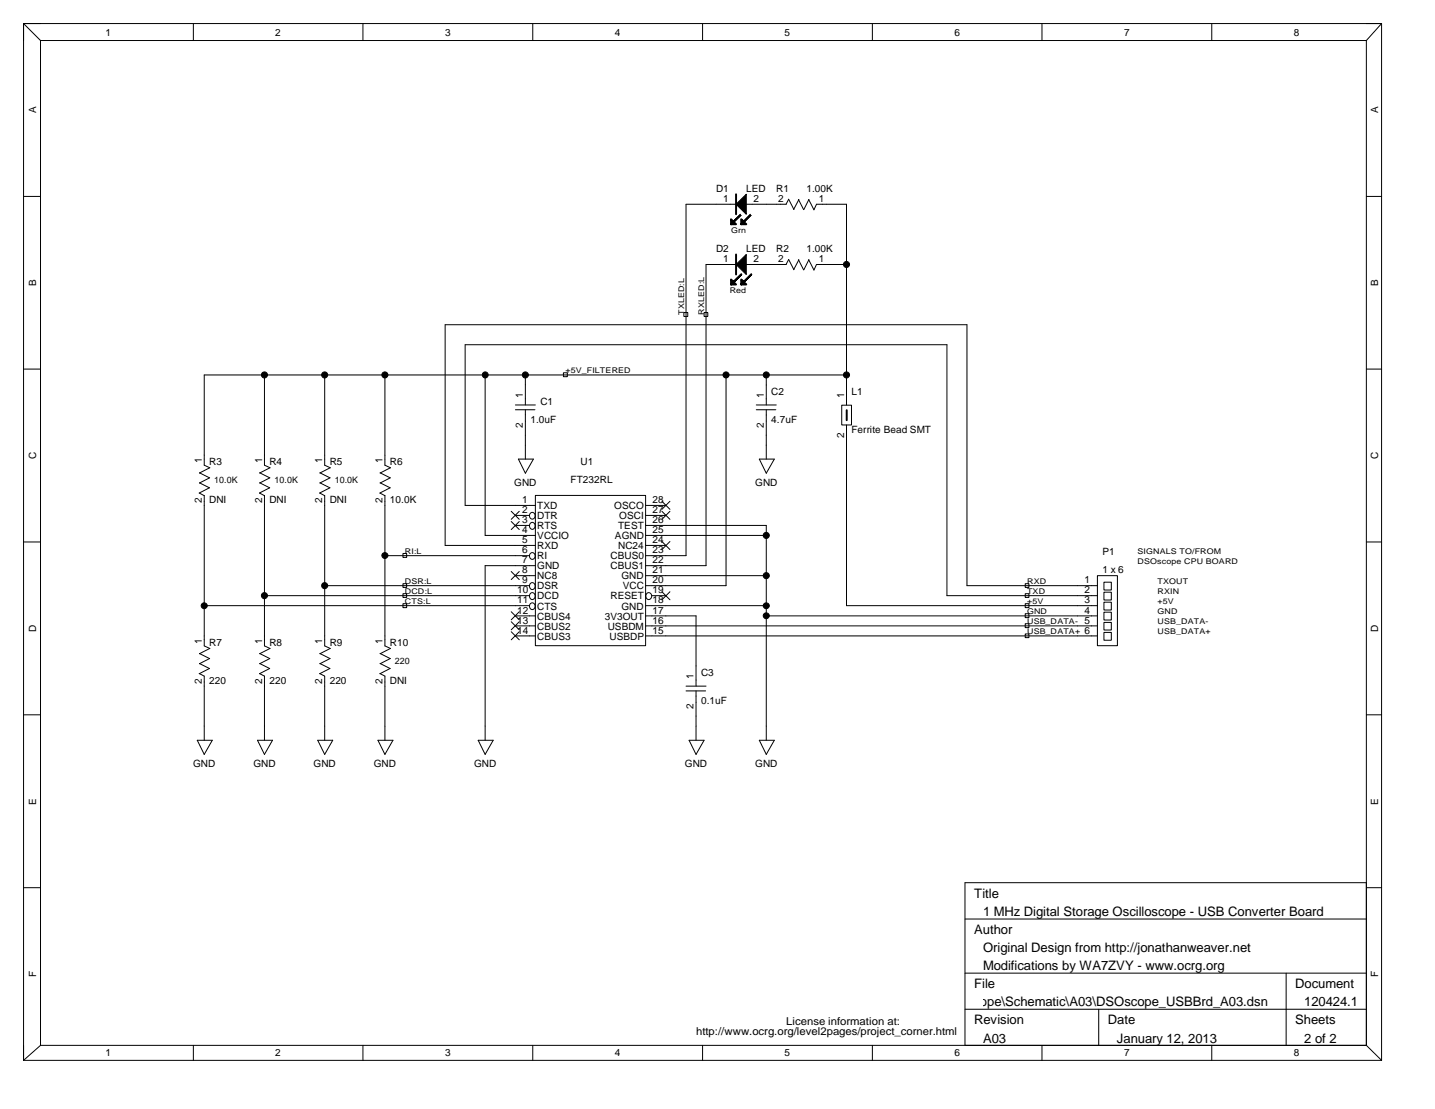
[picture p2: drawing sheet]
<svg xmlns="http://www.w3.org/2000/svg" width="279mm" height="216mm" viewBox="0 0 279 216" stroke-linecap="round" stroke-linejoin="round" font-family="sans-serif">
<g fill="none" stroke="#000" stroke-width=".19">
<path d="M4.6 4.6h264.4M4.6 4.6v201.8M4.6 4.6l3.3 3.3M7.9 7.9h258.1M7.9 7.9v195.6M37.6 4.6v3.3M70.7 4.6v3.3M103.7 4.6v3.3M136.8 4.6v3.3M169.9 4.6v3.3M202.9 4.6v3.3M235.9 4.6v3.3"/>
<path d="M266 7.9v195.6M269 4.6v201.8M269 4.6l-3 3.3M4.6 38.2h3.3M143.3 39.8l2-2v3.9zM143.3 39.8h-9.7v68.4h-7.9M145.3 39.8h7.8M153 39.8l.6-1 1 2M155.5 38.8l1 2M155.5 38.8l-1 2M157.5 38.8l1 2M157.5 38.8l-1 2"/>
<path d="M266 38.2h3M143.3 51.5l2-2v3.9zM143.3 51.5h-5.8v58.6h-11.8M145.3 51.5h7.8M153 51.5l.6-1 1 2M155.5 50.6l1 1.9M155.5 50.6l-1 1.9M157.5 50.6l1 2 .5-1.1h5.8M157.5 50.6l-1 1.9M158.5 40.9l.5-1.1h5.8v39M4.6 71.9h3.3M51.5 73v17.6l1.1 .5-2 1"/>
<path d="M63.2 73v17.6l1.1 .5M74.9 73v17.6l1.1 .5M94.5 73v31.2h9.7M100.3 78.8h3.9M100.3 79.8h3.9M102.3 73v5.8M102.3 79.8v9.6M109.7 72.6h.8v.7h-.8zM133.2 60.8h.7v.8h-.7zM137.1 60.8h.7v.8h-.7zM141.4 73v41h-15.7M147.2 78.8h3.9"/>
<path d="M147.2 79.8h3.9M149.2 73v5.8M149.2 79.8v9.6M163.9 78.9h1.9v3.8h-1.9zM164.8 73h-125v17.6l1.1 .5M266 71.9h3M38.8 94l2 1-2 1 1 .5M38.8 92l2 1M39.8 96.4v29.3l1.1 .6M40.8 93l-2 1M40.8 91.1l-2 1M50.6 94l1.9 1-2 1 1 .5"/>
<path d="M50.6 92l1.9 1M51.5 96.4v29.3l1.1 .6-2 1M52.5 93l-1.9 1M62.3 94l1.9 1-2 1 1 .5M62.3 92l2 1-2 1M63.2 96.4v29.3l1.1 .6M64.3 91.1l-2 1M74 94l2 1-2 1 .9 .5M74 92l2 1-2 1M74.9 96.4v29.3l1.1 .6M76 91.1l-2 1M99.5 99.5l1.6 1.6"/>
<path d="M100.9 89.4h3l-1.6 2.7zM101.1 99.5l-1.6 1.6M103.2 99.9a.59 .59 0 0 1 .8 .1 .59 .59 0 0 1 0 .8 .59 .59 0 0 1-.8 .1 .8 .8 0 0 1 0-1zM104.2 96.4h21.5v29.3h-21.5zM104.2 98.4h-13.6v-31.3h93.8v48.9h29.3M125.7 98.4h3.9M128.9 99.5l1.5 1.6M128.9 97.6l1.5 1.6M130.4 99.5l-1.5 1.6M130.4 97.6l-1.5 1.6M147.8 89.4h3l-1.6 2.7zM164.8 82.7v35.2h48.9"/>
<path d="M4.6 105.5h3.3M39.8 117.9h63.3M51.5 116h51.6M63.2 114h39.9M74.9 108.2h28.2M78.5 107.8h.7v.7h-.7zM78.5 113.6h.7v.8h-.7zM78.5 115.6h.7v.7h-.7zM78.5 117.5h.7v.8h-.7zM99.5 111.3l1.6 1.5M99.5 101.5l1.6 1.6M99.5 119.1l1.6 1.6"/>
<path d="M100.3 119.9h3.9M100.3 100.3h2.8M100.3 102.3h2.8M100.3 112.1h3.9M101.1 111.3l-1.6 1.5M101.1 101.5l-1.6 1.6M101.1 119.1l-1.6 1.6M103.2 101.9a.59 .59 0 0 1 .8 .1 .59 .59 0 0 1 0 .8 .59 .59 0 0 1-.8 0 .83 .83 0 0 1 0-.9zM103.2 107.8a.59 .59 0 0 1 .8 0 .59 .59 0 0 1 0 .8 .59 .59 0 0 1-.8 .1 .8 .8 0 0 1 0-.9zM103.2 113.6a.59 .59 0 0 1 .8 .1 .59 .59 0 0 1 0 .8 .59 .59 0 0 1-.8 .1 .83 .83 0 0 1 0-1zM103.2 115.6a.59 .59 0 0 1 .8 0 .59 .59 0 0 1 0 .8 .59 .59 0 0 1-.8 .1 .83 .83 0 0 1 0-.9zM103.2 117.6a.59 .59 0 0 1 .8 0 .59 .59 0 0 1 0 .8 .59 .59 0 0 1-.8 .1 .8 .8 0 0 1 0-.9z"/>
<path d="M104.2 106.2h-17.5v-43h101.6v50.8h25.4M104.2 110.1h-9.7v34M125.7 117.9h23.5M125.7 119.9h9.8v13.7M125.7 100.3h3.9M125.7 102.3h23.5v41.8M125.7 104.2h23.5M125.7 106.2h3.9M125.7 112.1h23.5M126.9 116h2.7M128.9 115.2l1.5 1.6M128.9 105.4l1.5 1.6"/>
<path d="M130.4 115.2l-1.5 1.6M130.4 105.4l-1.5 1.6M149.2 119.9h64.5M199.6 115.6h.7v.7h-.7zM199.6 113.6h.7v.8h-.7zM199.6 117.5h.7v.8h-.7zM199.6 119.5h.7v.7h-.7zM213.7 112.1h3.9v13.6h-3.9zM214.9 113.3h1.5v1.6h-1.5zM214.9 115.3h1.5v1.5h-1.5zM214.9 117.2h1.5v1.6h-1.5zM214.9 119.2h1.5v1.5h-1.5z"/>
<path d="M266 105.5h3M4.6 139.2h3.3M38.8 131.1l1 .5v12.5M38.8 129.2l2 .9-2 1.1M38.8 127.2l2 1M40.8 128.2l-2 1M40.8 126.3l-2 1M50.5 131.1l1 .5v12.5M50.6 129.2l1.9 .9-2 1.1M50.6 127.2l1.9 1M52.5 128.2l-1.9 1M62.2 131.1l1 .5v12.5"/>
<path d="M62.3 129.2l1.9 .9-2 1.1M62.3 127.2l2 1-2 1M64.3 126.3l-2 1M74 131.1l.9 .5v12.5M74 129.2l2 .9-2 1.1M74 127.2l2 1-2 1M76 126.3l-2 1M99.5 121l1.6 1.6M99.5 123l1.6 1.6M100.3 121.8h3.9M100.3 123.8h3.9M101.1 121l-1.6 1.6"/>
<path d="M101.1 123l-1.6 1.6M125.7 121.8h88M125.7 123.8h88M133.6 133.6h3.9M133.6 134.5h3.8M135.5 134.5v9.6M199.6 121.4h.7v.8h-.7zM199.6 123.4h.7v.7h-.7zM214.9 121.2h1.5v1.5h-1.5zM214.9 123.1h1.5v1.5h-1.5zM266 139.2h3M38.4 144.1h2.9l-1.5 2.8z"/>
<path d="M50.1 144.1h3l-1.6 2.8zM61.9 144.1h2.9l-1.6 2.8zM73.6 144.1h2.9l-1.6 2.8zM93.1 144.1h2.9l-1.5 2.8zM134.2 144.1h2.9l-1.6 2.8zM147.8 144.1h3l-1.6 2.8zM4.6 172.8h3.3M187.9 178.9h78.1M266 171.8h-78.1v31.7M266 172.8h3M187.9 189.5h78.1M187.9 196.5h78.1"/>
<path d="M213.9 196.5v7M250.4 189.5v14M4.6 206.4h264.4M7.9 203.5h258.1M7.9 203.5l-3.3 2.9M37.6 203.5v2.9M70.7 203.5v2.9M103.7 203.5v2.9M136.8 203.5v2.9M169.9 203.5v2.9M202.9 203.5v2.9M235.9 203.5v2.9"/>
<path d="M266 203.5l3 2.9"/>
<circle cx="164.8" cy="51.5" r=".59"/>
<circle cx="51.5" cy="73" r=".59"/>
<circle cx="63.2" cy="73" r=".59"/>
<circle cx="74.9" cy="73" r=".59"/>
<circle cx="94.5" cy="73" r=".59"/>
<circle cx="102.3" cy="73" r=".59"/>
<circle cx="141.4" cy="73" r=".59"/>
<circle cx="149.2" cy="73" r=".59"/>
<circle cx="164.8" cy="73" r=".59"/>
<circle cx="39.8" cy="117.9" r=".58"/>
<circle cx="51.5" cy="116" r=".59"/>
<circle cx="63.2" cy="114" r=".59"/>
<circle cx="75" cy="108.1" r=".58"/>
<circle cx="126.3" cy="116" r=".62"/>
<circle cx="149.2" cy="104.2" r=".59"/>
<circle cx="149.2" cy="112.1" r=".59"/>
<circle cx="149.2" cy="117.9" r=".58"/>
<circle cx="149.2" cy="119.9" r=".58"/>
</g>
<g fill="#000">
<circle cx="164.8" cy="51.5" r=".59"/>
<circle cx="51.5" cy="73" r=".59"/>
<circle cx="63.2" cy="73" r=".59"/>
<circle cx="74.9" cy="73" r=".59"/>
<circle cx="94.5" cy="73" r=".59"/>
<circle cx="102.3" cy="73" r=".59"/>
<circle cx="141.4" cy="73" r=".59"/>
<circle cx="149.2" cy="73" r=".59"/>
<circle cx="164.8" cy="73" r=".59"/>
<circle cx="39.8" cy="117.9" r=".58"/>
<circle cx="51.5" cy="116" r=".59"/>
<circle cx="63.2" cy="114" r=".59"/>
<circle cx="75" cy="108.1" r=".58"/>
<circle cx="149.2" cy="104.2" r=".59"/>
<circle cx="149.2" cy="112.1" r=".59"/>
<circle cx="149.2" cy="117.9" r=".58"/>
<circle cx="149.2" cy="119.9" r=".58"/>
</g>
<path d="M143.3 37.8v3.9M142.3 54.4l1 1h-1l2-2-2 2zM142.3 42.7l1 1h-1l2-2-2 2zM143.3 49.5v3.9M144.3 54.4l1 1h-1l2-2-2 2zM144.3 42.7l1 1h-1l2-2-2 2zM164.9 79.9v1.9" fill="none" stroke="#000" stroke-width=".38"/>
<path d="M143.3 39.8l2-2v3.9zM142.3 54.4l1 1h-1l2-2-2 2zM142.3 42.7l1 1h-1l2-2-2 2zM143.3 51.5l2-2v3.9zM144.3 54.4l1 1h-1l2-2-2 2zM144.3 42.7l1 1h-1l2-2-2 2z" fill="#000"/>
<g font-size="2.5">
<text x="189.7" y="174.9">Title</text>
<text x="191.4" y="178.4">1 MHz Digital Storage Oscilloscope - USB Converter Board</text>
<text x="189.7" y="181.9">Author</text>
<text x="191.4" y="185.4">Original Design from http://jonathanweaver.net</text>
<text x="191.4" y="188.9">Modifications by WA7ZVY - www.ocrg.org</text>
<text x="146.1" y="195.9">C:\Users\pmesser\_Paul\Design\DSOscope\Schematic\A03\DSOscope_USBBrd_A03.dsn</text>
<text x="189.7" y="192.4">File</text>
<text x="252.2" y="192.4">Document</text>
<text x="253.9" y="195.9">120424.1</text>
<text x="189.7" y="199.4">Revision</text>
<text x="191.4" y="203">A03</text>
<text x="215.7" y="199.4">Date</text>
<text x="217.5" y="203">January 12, 2013</text>
<text x="252.2" y="199.4">Sheets</text>
<text x="253.9" y="203">2 of 2</text>
</g>
<g font-size="2.1">
<text x="135.5" y="201.5">http://www.ocrg.org/level2pages/project_corner.html</text>
<text x="153.1" y="199.5">License information at:</text>
</g>
<g font-size="1.9">
<text x="20.5" y="7.1">1</text>
<text x="53.6" y="7.1">2</text>
<text x="86.7" y="7.1">3</text>
<text x="119.7" y="7.1">4</text>
<text x="152.8" y="7.1">5</text>
<text x="185.8" y="7.1">6</text>
<text x="218.9" y="7.1">7</text>
<text x="251.9" y="7.1">8</text>
<text x="7" y="22.1" transform="rotate(-90 7 22.1)">A</text>
<text x="268.3" y="22.1" transform="rotate(-90 268.3 22.1)">A</text>
<text x="139.4" y="37.4">D1</text>
<text x="140.8" y="39.3">1</text>
<text x="145.3" y="37.4">LED</text>
<text x="146.7" y="39.3">2</text>
<text x="151.1" y="37.4">R1</text>
<text x="151.5" y="39.3">2</text>
<text x="157" y="37.4">1.00K</text>
<text x="159.4" y="39.3">1</text>
<text x="139.4" y="49.1">D2</text>
<text x="140.8" y="51.1">1</text>
<text x="145.3" y="49.1">LED</text>
<text x="146.7" y="51.1">2</text>
<text x="151.1" y="49.1">R2</text>
<text x="151.5" y="51.1">2</text>
<text x="157" y="49.1">1.00K</text>
<text x="159.4" y="51.1">1</text>
<text x="7" y="55.7" transform="rotate(-90 7 55.7)">B</text>
<text x="268.3" y="55.7" transform="rotate(-90 268.3 55.7)">B</text>
<text x="101.8" y="77.4" transform="rotate(-90 101.8 77.4)">1</text>
<text x="148.7" y="77.4" transform="rotate(-90 148.7 77.4)">1</text>
<text x="150.2" y="76.8">C2</text>
<text x="164.4" y="77.4" transform="rotate(-90 164.4 77.4)">1</text>
<text x="165.8" y="76.8">L1</text>
<text x="101.8" y="83.3" transform="rotate(-90 101.8 83.3)">2</text>
<text x="103.3" y="82.3">1.0uF</text>
<text x="105.2" y="78.8">C1</text>
<text x="148.7" y="83.3" transform="rotate(-90 148.7 83.3)">2</text>
<text x="150.2" y="82.3">4.7uF</text>
<text x="7" y="89.4" transform="rotate(-90 7 89.4)">C</text>
<text x="164.4" y="85.3" transform="rotate(-90 164.4 85.3)">2</text>
<text x="165.8" y="84.3">Ferrite Bead SMT</text>
<text x="268.3" y="89.4" transform="rotate(-90 268.3 89.4)">C</text>
<text x="39.3" y="90.1" transform="rotate(-90 39.3 90.1)">1</text>
<text x="40.7" y="90.5">R3</text>
<text x="51" y="90.1" transform="rotate(-90 51 90.1)">1</text>
<text x="52.5" y="90.5">R4</text>
<text x="62.8" y="90.1" transform="rotate(-90 62.8 90.1)">1</text>
<text x="64.2" y="90.5">R5</text>
<text x="74.5" y="90.1" transform="rotate(-90 74.5 90.1)">1</text>
<text x="75.9" y="90.5">R6</text>
<text x="100.1" y="94.6">GND</text>
<text x="111.1" y="94">FT232RL</text>
<text x="113" y="90.5">U1</text>
<text x="147" y="94.6">GND</text>
<text x="39.3" y="98" transform="rotate(-90 39.3 98)">2</text>
<text x="40.7" y="98">DNI</text>
<text x="51" y="98" transform="rotate(-90 51 98)">2</text>
<text x="52.5" y="98">DNI</text>
<text x="62.8" y="98" transform="rotate(-90 62.8 98)">2</text>
<text x="64.2" y="98">DNI</text>
<text x="74.5" y="98" transform="rotate(-90 74.5 98)">2</text>
<text x="75.9" y="98">10.0K</text>
<text x="101.7" y="98">1</text>
<text x="101.7" y="99.9">2</text>
<text x="101.7" y="101.9">3</text>
<text x="104.6" y="99.1">TXD</text>
<text x="104.6" y="101.1">DTR</text>
<text x="119.6" y="99.1">OSCO</text>
<text x="120.6" y="101.1">OSCI</text>
<text x="127.1" y="101.9">26</text>
<text x="127.1" y="99.9">27</text>
<text x="127.1" y="98">28</text>
<text x="101.7" y="103.8">4</text>
<text x="101.7" y="105.8">5</text>
<text x="101.7" y="107.8">6</text>
<text x="104.6" y="103">RTS</text>
<text x="104.6" y="105">VCCIO</text>
<text x="104.6" y="106.9">RXD</text>
<text x="119.7" y="105">AGND</text>
<text x="120.4" y="106.9">NC24</text>
<text x="120.4" y="103">TEST</text>
<text x="127.1" y="107.8">23</text>
<text x="127.1" y="103.8">25</text>
<text x="127.1" y="105.8">24</text>
<text x="101.7" y="109.7">7</text>
<text x="101.7" y="111.6">8</text>
<text x="101.7" y="113.6">9</text>
<text x="104.6" y="108.9">RI</text>
<text x="104.6" y="110.8">GND</text>
<text x="104.6" y="112.8">NC8</text>
<text x="118.9" y="110.8">CBUS1</text>
<text x="118.9" y="108.9">CBUS0</text>
<text x="121" y="112.8">GND</text>
<text x="127.1" y="109.7">22</text>
<text x="127.1" y="111.6">21</text>
<text x="127.1" y="113.6">20</text>
<text x="211.1" y="113.6">1</text>
<text x="214.6" y="108.1">P1</text>
<text x="214.6" y="111.6">1 x 6</text>
<text x="100.7" y="115.5">10</text>
<text x="100.7" y="117.5">11</text>
<text x="100.7" y="119.5">12</text>
<text x="104.6" y="114.7">DSR</text>
<text x="104.6" y="116.7">DCD</text>
<text x="104.6" y="118.7">CTS</text>
<text x="118.9" y="116.7">RESET</text>
<text x="121" y="118.7">GND</text>
<text x="121.3" y="114.7">VCC</text>
<text x="127.1" y="115.5">19</text>
<text x="127.1" y="119.5">17</text>
<text x="127.1" y="117.5">18</text>
<text x="211.1" y="115.5">2</text>
<text x="211.1" y="117.5">3</text>
<text x="211.1" y="119.5">4</text>
<text x="7" y="123.1" transform="rotate(-90 7 123.1)">D</text>
<text x="39.3" y="125.3" transform="rotate(-90 39.3 125.3)">1</text>
<text x="40.7" y="125.7">R7</text>
<text x="51" y="125.3" transform="rotate(-90 51 125.3)">1</text>
<text x="52.5" y="125.7">R8</text>
<text x="62.8" y="125.3" transform="rotate(-90 62.8 125.3)">1</text>
<text x="64.2" y="125.7">R9</text>
<text x="74.5" y="125.3" transform="rotate(-90 74.5 125.3)">1</text>
<text x="75.9" y="125.7">R10</text>
<text x="100.7" y="121.4">13</text>
<text x="100.7" y="123.4">14</text>
<text x="104.6" y="120.6">CBUS4</text>
<text x="104.6" y="122.6">CBUS2</text>
<text x="104.6" y="124.5">CBUS3</text>
<text x="117.7" y="120.6">3V3OUT</text>
<text x="118.3" y="122.6">USBDM</text>
<text x="118.7" y="124.5">USBDP</text>
<text x="127.1" y="123.4">15</text>
<text x="127.1" y="121.4">16</text>
<text x="211.1" y="121.4">5</text>
<text x="211.1" y="123.4">6</text>
<text x="268.3" y="123.1" transform="rotate(-90 268.3 123.1)">D</text>
<text x="136.5" y="131.6">C3</text>
<text x="39.3" y="133.2" transform="rotate(-90 39.3 133.2)">2</text>
<text x="40.7" y="133.2">220</text>
<text x="51" y="133.2" transform="rotate(-90 51 133.2)">2</text>
<text x="52.5" y="133.2">220</text>
<text x="62.8" y="133.2" transform="rotate(-90 62.8 133.2)">2</text>
<text x="64.2" y="133.2">220</text>
<text x="74.5" y="133.2" transform="rotate(-90 74.5 133.2)">2</text>
<text x="75.9" y="133.2">DNI</text>
<text x="135.1" y="132.1" transform="rotate(-90 135.1 132.1)">1</text>
<text x="136.5" y="137">0.1uF</text>
<text x="135.1" y="138.1" transform="rotate(-90 135.1 138.1)">2</text>
<text x="37.6" y="149.3">GND</text>
<text x="49.3" y="149.3">GND</text>
<text x="61.1" y="149.3">GND</text>
<text x="72.8" y="149.3">GND</text>
<text x="92.3" y="149.3">GND</text>
<text x="133.4" y="149.3">GND</text>
<text x="147" y="149.3">GND</text>
<text x="7" y="156.6" transform="rotate(-90 7 156.6)">E</text>
<text x="268.3" y="156.6" transform="rotate(-90 268.3 156.6)">E</text>
<text x="7" y="190.2" transform="rotate(-90 7 190.2)">F</text>
<text x="268.3" y="190.2" transform="rotate(-90 268.3 190.2)">F</text>
<text x="20.5" y="205.6">1</text>
<text x="53.6" y="205.6">2</text>
<text x="86.7" y="205.6">3</text>
<text x="119.7" y="205.6">4</text>
<text x="152.8" y="205.6">5</text>
<text x="185.8" y="205.6">6</text>
<text x="218.9" y="205.6">7</text>
<text x="251.9" y="205.6">8</text>
</g>
<g font-size="1.7">
<text x="41.7" y="94.1">10.0K</text>
<text x="53.4" y="94.1">10.0K</text>
<text x="65.2" y="94.1">10.0K</text>
<text x="76.9" y="129.3">220</text>
</g>
<g font-size="1.5">
<text x="142.4" y="45.3">Grn</text>
<text x="142.1" y="57">Red</text>
<text x="133.2" y="61.3" transform="rotate(-90 133.2 61.3)">TXLED:L</text>
<text x="137.1" y="61.3" transform="rotate(-90 137.1 61.3)">RXLED:L</text>
<text x="110.1" y="72.7">+5V_FILTERED</text>
<text x="78.8" y="107.8">RI:L</text>
<text x="221.5" y="107.8">SIGNALS TO/FROM</text>
<text x="78.8" y="113.7">DSR:L</text>
<text x="200" y="113.7">RXD</text>
<text x="221.5" y="109.8">DSOscope CPU BOARD</text>
<text x="225.4" y="113.7">TXOUT</text>
<text x="78.8" y="115.6">DCD:L</text>
<text x="78.8" y="117.6">CTS:L</text>
<text x="200" y="115.6">TXD</text>
<text x="200" y="117.6">+5V</text>
<text x="200" y="119.6">GND</text>
<text x="225.4" y="115.6">RXIN</text>
<text x="225.4" y="117.6">+5V</text>
<text x="225.4" y="119.6">GND</text>
<text x="200" y="121.5">USB_DATA-</text>
<text x="200" y="123.5">USB_DATA+</text>
<text x="225.4" y="121.5">USB_DATA-</text>
<text x="225.4" y="123.5">USB_DATA+</text>
</g>
</svg>
